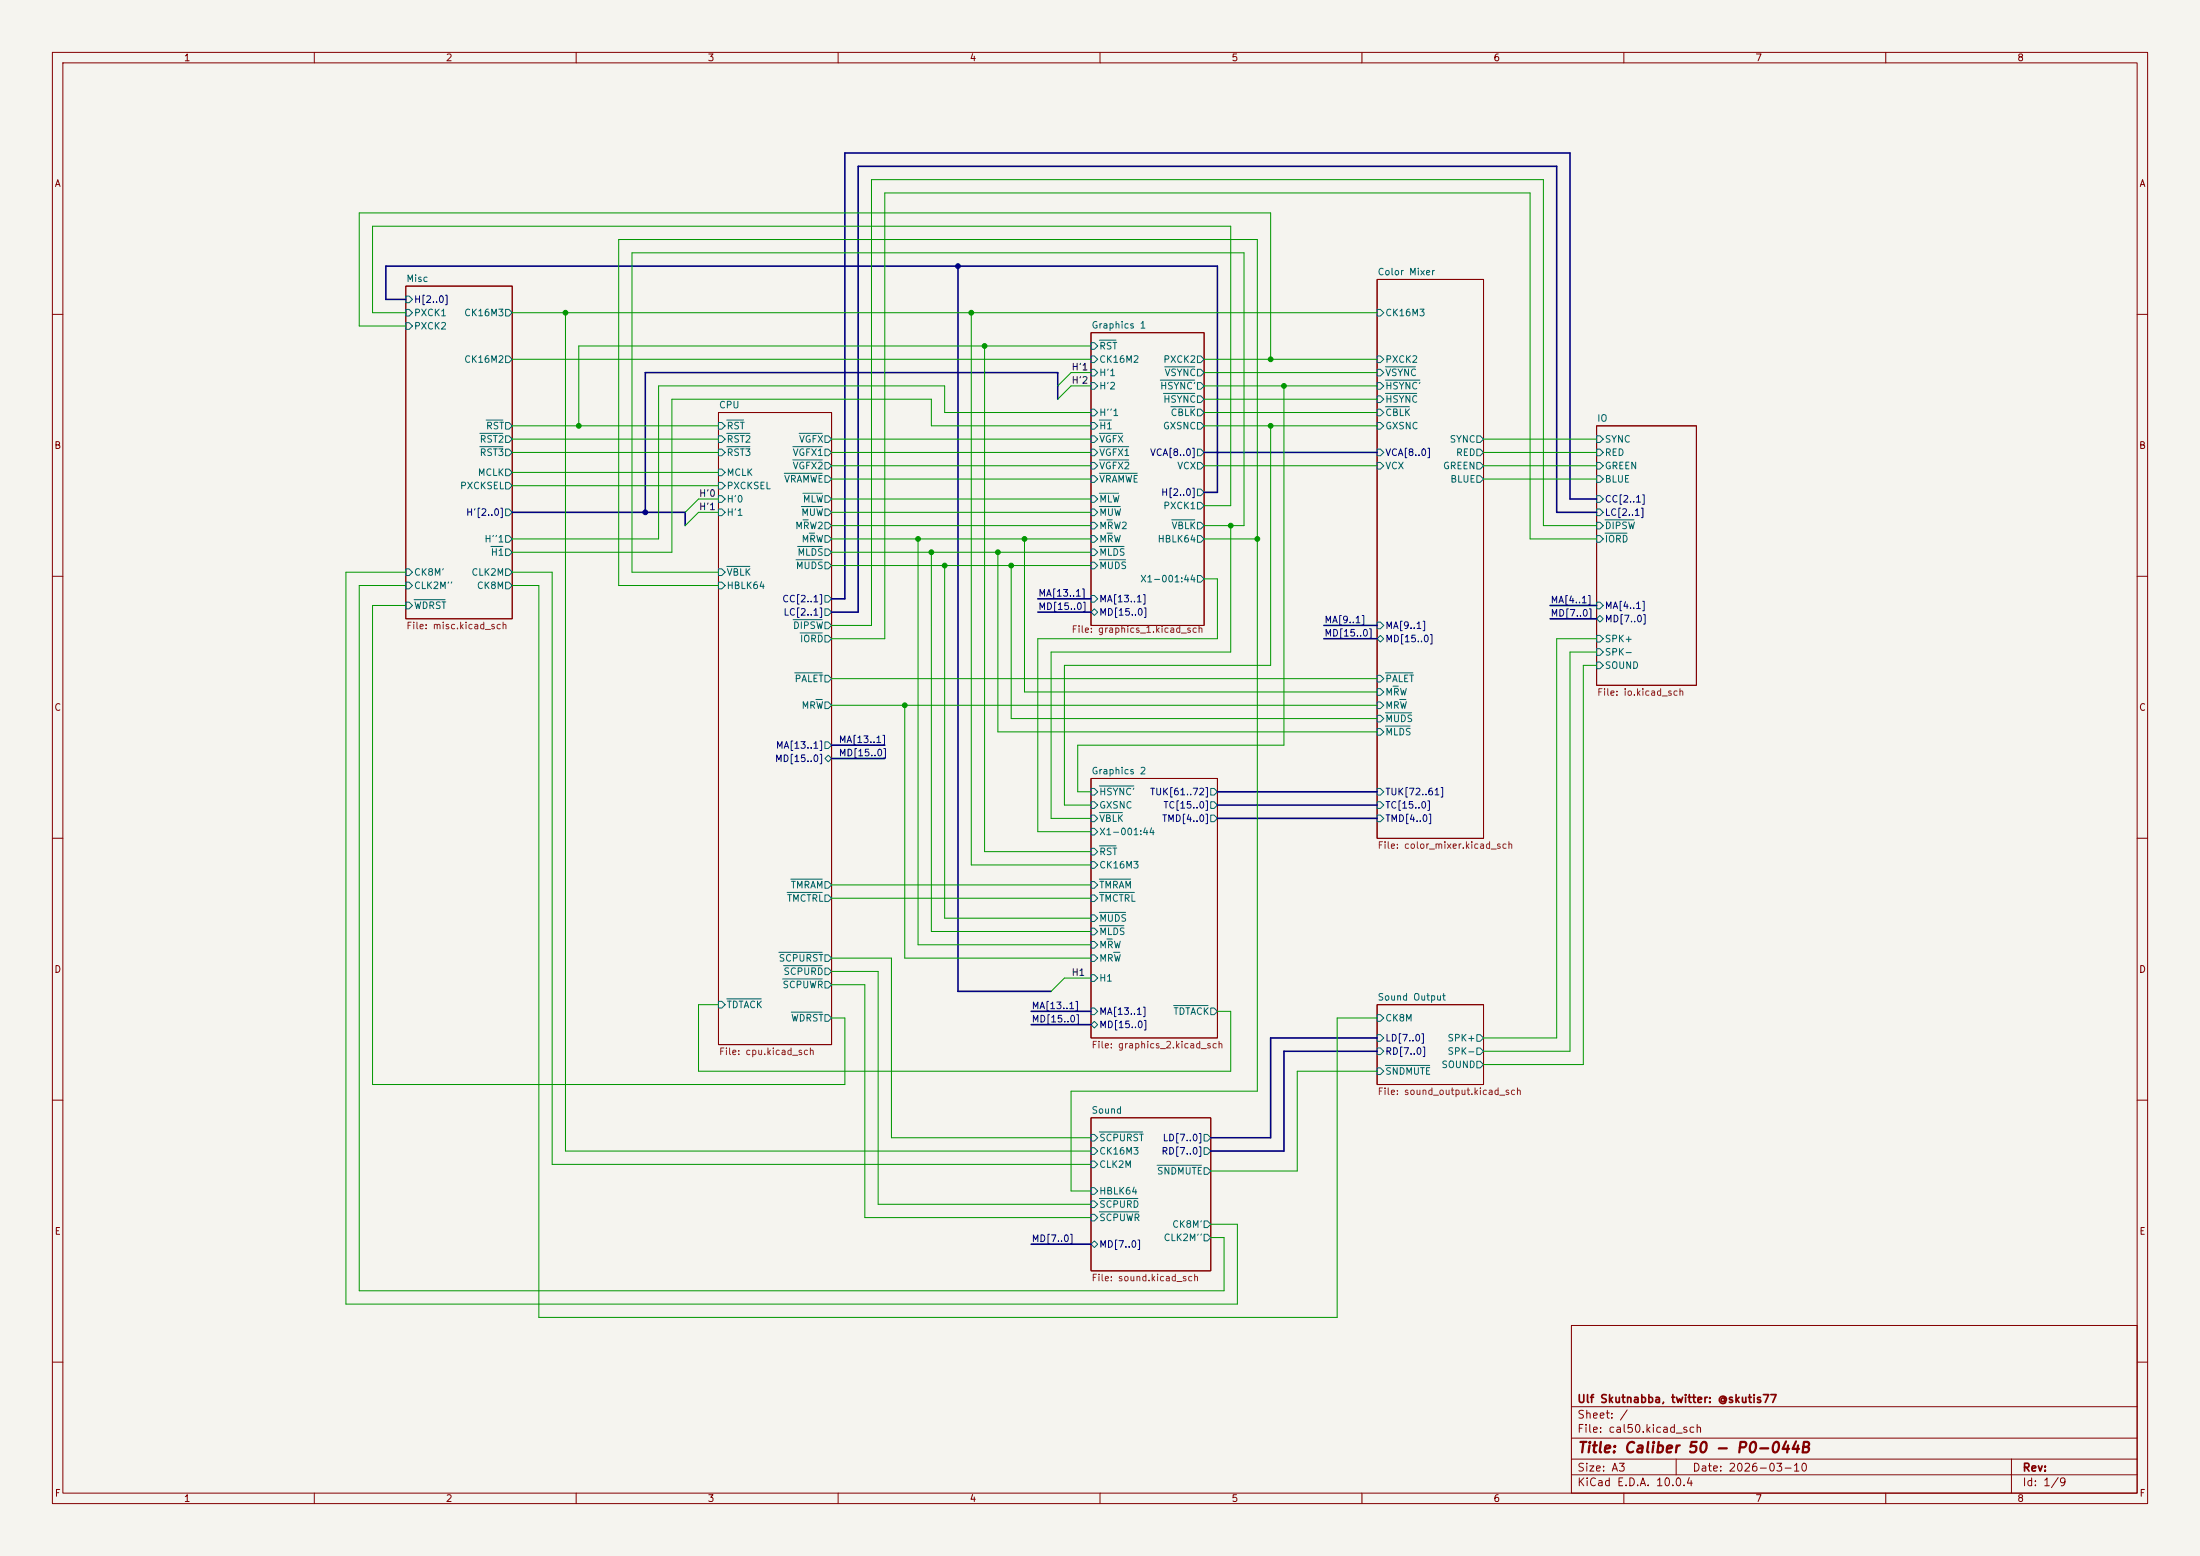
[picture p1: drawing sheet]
<svg xmlns="http://www.w3.org/2000/svg" width="420mm" height="297mm" viewBox="0 0 420 297" stroke-linecap="round" stroke-linejoin="round" font-family="sans-serif">
<path d="M0 0h420v297h-420z" fill="#f5f4ef" stroke="#f5f4ef" stroke-width=".19"/>
<g fill="none" stroke="#840000" stroke-width=".19">
<path d="M10 10h400v277h-400zM12 12h396v273h-396zM60 10v2M110 10v2M160 10v2M210 10v2M260 10v2M310 10v2M360 10v2M77.5 54.6h20.3v63.5h-20.3zM262.9 53.3h20.3v106.7h-20.3zM10 60h2"/>
<path d="M137.2 78.7h21.5v120.7h-21.5zM208.3 63.5h21.6v55.9h-21.6zM408 60h2M304.8 81.3h19v49.5h-19zM10 110h2M408 110h2M10 160h2M208.3 148.6h24.1v49.5h-24.1zM408 160h2M262.9 191.8h20.3v15.2h-20.3zM10 210h2M208.3 213.4h22.8v29.2h-22.8z"/>
<path d="M408 210h2M300 253h108v32h-108zM10 260h2M300 278.5h108M300 274.5h108M300 268.5h108M320 278.5v3M384 278.5v6.5M408 260h2M60 285v2M110 285v2M160 285v2"/>
<path d="M210 285v2M260 285v2M300 281.5h108M310 285v2M360 285v2"/>
</g>
<g fill="none" stroke="#006464" stroke-width=".19">
<path d="M77.5 59.1h.6l.6 .6-.6 .6h-.6zM77.5 56.5h.6l.6 .7-.6 .6h-.6zM96.5 59.1h.7l.6 .6-.6 .6h-.7zM262.9 59.1h.6l.7 .6-.7 .6h-.6zM77.5 61.6h.6l.6 .6-.6 .7h-.6zM96.5 67.9h.7l.6 .7-.6 .6h-.7zM208.3 65.4h.6l.6 .6-.6 .7h-.6zM208.3 67.9h.6l.6 .7-.6 .6h-.6zM208.3 70.5h.6l.6 .6-.6 .7h-.6zM208.3 73h.6l.6 .7-.6 .6h-.6zM208.3 78.1h.6l.6 .6-.6 .7h-.6zM209.9 64.9h3.2"/>
<path d="M221.5 72.6h6.6M222.1 75.1h6M222.3 70h5.8M223.5 77.6h4.6M228.6 70.5h.6l.7 .6-.7 .7h-.6zM228.6 73h.6l.7 .7-.7 .6h-.6zM228.6 67.9h.6l.7 .7-.7 .6h-.6zM228.6 78.1h.6l.7 .6-.7 .7h-.6zM228.6 75.6h.6l.7 .6-.7 .6h-.6zM262.9 70.5h.6l.7 .6-.7 .7h-.6zM262.9 67.9h.6l.7 .7-.7 .6h-.6zM262.9 78.1h.6l.7 .6-.7 .7h-.6z"/>
<path d="M262.9 73h.6l.7 .7-.7 .6h-.6zM262.9 75.6h.6l.7 .6-.7 .6h-.6zM264.5 70h5.7M264.5 77.6h4.6M264.5 72.6h6.6M264.5 75.1h6M91.6 82.7h4.4M91.6 85.3h4.4M92.8 80.2h3.2M96.5 92.1h.7l.6 .6-.6 .6h-.7zM96.5 89.5h.7l.6 .7-.6 .6h-.7zM96.5 97.2h.7l.6 .6-.6 .6h-.7z"/>
<path d="M96.5 85.7h.7l.6 .7-.6 .6h-.7zM96.5 80.6h.7l.6 .7-.6 .6h-.7zM96.5 83.2h.7l.6 .6-.6 .7h-.7zM137.2 83.2h.6l.6 .6-.6 .7h-.6zM137.2 80.6h.6l.6 .7-.6 .6h-.6zM137.2 92.1h.6l.6 .6-.6 .6h-.6zM137.2 94.6h.6l.6 .7-.6 .6h-.6zM137.2 97.2h.6l.6 .6-.6 .6h-.6zM137.2 89.5h.6l.6 .7-.6 .6h-.6zM137.2 85.7h.6l.6 .7-.6 .6h-.6zM138.7 82.7h4.5M138.7 80.2h3.2"/>
<path d="M138.7 85.3h4.5M149.7 90.3h7.3M151.3 87.8h5.7M151.3 85.3h5.7M152.6 82.7h4.4M153 96.7h4M153.3 94.1h3.7M153.3 99.2h1M157.5 88.3h.6l.6 .6-.6 .6h-.6zM157.5 94.6h.6l.6 .7-.6 .6h-.6zM157.5 97.2h.6l.6 .6-.6 .6h-.6zM157.5 99.7h.6l.6 .6-.6 .7h-.6z"/>
<path d="M157.5 83.2h.6l.6 .6-.6 .7h-.6zM157.5 90.8h.6l.6 .6-.6 .7h-.6zM157.5 85.7h.6l.6 .7-.6 .6h-.6zM208.3 85.7h.6l.6 .7-.6 .6h-.6zM208.3 99.7h.6l.6 .6-.6 .7h-.6zM208.3 88.3h.6l.6 .6-.6 .6h-.6zM208.3 83.2h.6l.6 .6-.6 .7h-.6zM208.3 80.6h.6l.6 .7-.6 .6h-.6zM208.3 94.6h.6l.6 .7-.6 .6h-.6zM208.3 97.2h.6l.6 .6-.6 .6h-.6zM208.3 90.8h.6l.6 .6-.6 .7h-.6zM209.9 82.7h4.4"/>
<path d="M209.9 80.2h2.3M209.9 87.8h5.6M209.9 94.1h3.6M209.9 96.7h3.9M209.9 85.3h5.6M209.9 90.3h7.2M211.3 99.2h1M223.7 99.2h4.4M228.6 99.7h.6l.7 .6-.7 .7h-.6zM228.6 93.3h.6l.7 .7-.7 .6h-.6zM228.6 88.3h.6l.7 .6-.7 .6h-.6zM228.6 85.7h.6l.7 .7-.7 .6h-.6z"/>
<path d="M228.6 95.9h.6l.7 .6-.7 .7h-.6zM228.6 80.6h.6l.7 .7-.7 .6h-.6zM262.9 80.6h.6l.7 .7-.7 .6h-.6zM262.9 88.3h.6l.7 .6-.7 .6h-.6zM262.9 85.7h.6l.7 .7-.7 .6h-.6zM281.9 85.7h.7l.6 .7-.6 .6h-.7zM281.9 88.3h.7l.6 .6-.6 .6h-.7zM281.9 90.8h.7l.6 .6-.6 .7h-.7zM281.9 83.2h.7l.6 .6-.6 .7h-.7zM304.8 90.8h.6l.7 .6-.7 .7h-.6zM304.8 85.7h.6l.7 .7-.7 .6h-.6zM304.8 88.3h.6l.7 .6-.7 .6h-.6z"/>
<path d="M304.8 83.2h.6l.7 .6-.7 .7h-.6zM304.8 99.7h.6l.7 .6-.7 .7h-.6zM304.8 97.2h.6l.7 .6-.7 .6h-.6zM304.8 94.6h.6l.7 .7-.7 .6h-.6zM306.4 99.2h5.5M77.5 108.6h.6l.6 .6-.6 .7h-.6zM77.5 111.1h.6l.6 .7-.6 .6h-.6zM77.5 114.9h.6l.6 .7-.6 .6h-.6zM79.1 114.5h5.9M93.7 104.3h2.3M96.5 104.8h.7l.6 .6-.6 .6h-.7zM96.5 102.2h.7l.6 .7-.6 .6h-.7z"/>
<path d="M96.5 108.6h.7l.6 .6-.6 .7h-.7zM96.5 111.1h.7l.6 .7-.6 .6h-.7zM137.2 111.1h.6l.6 .7-.6 .6h-.6zM137.2 108.6h.6l.6 .6-.6 .7h-.6zM138.7 108.1h4.5M151.4 118.3h5.6M152 106.8h5M152.3 104.3h4.7M154.5 101.8h1M157.5 118.7h.6l.6 .7-.6 .6h-.6zM157.5 102.2h.6l.6 .7-.6 .6h-.6zM157.5 113.7h.6l.6 .6-.6 .6h-.6z"/>
<path d="M157.5 116.2h.6l.6 .6-.6 .7h-.6zM157.5 104.8h.6l.6 .6-.6 .6h-.6zM157.5 107.3h.6l.6 .7-.6 .6h-.6zM208.3 107.3h.6l.6 .7-.6 .6h-.6zM208.3 104.8h.6l.6 .6-.6 .6h-.6zM208.3 102.2h.6l.6 .7-.6 .6h-.6zM208.3 116.8l.6-.6 .6 .6-.6 .7zM208.3 113.7h.6l.6 .6-.6 .6h-.6zM209.9 104.3h4.7M209.9 106.8h5M211.3 101.8h1M228.6 109.9h.6l.7 .6-.7 .6h-.6z"/>
<path d="M228.6 102.2h.6l.7 .7-.7 .6h-.6zM262.9 118.7h.6l.7 .7-.7 .6h-.6zM304.8 118.1l.6-.6 .7 .6-.7 .6zM304.8 102.2h.6l.7 .7-.7 .6h-.6zM304.8 114.9h.6l.7 .7-.7 .6h-.6zM306.4 101.8h4.2M151.7 128.4h5.3M152.7 120.8h4.3M155.8 133.5h1.2M157.5 121.3h.6l.6 .6-.6 .7h-.6zM157.5 128.9h.6l.6 .6-.6 .7h-.6zM157.5 134h.6l.6 .6-.6 .7h-.6z"/>
<path d="M262.9 128.9h.6l.7 .6-.7 .7h-.6zM262.9 136.5h.6l.7 .7-.7 .6h-.6zM262.9 131.4h.6l.7 .7-.7 .6h-.6zM262.9 134h.6l.7 .6-.7 .7h-.6zM262.9 139.1h.6l.7 .6-.7 .6h-.6zM262.9 121.9l.6-.6 .7 .6-.7 .7zM264.5 128.4h5.2M264.5 136.1h5M264.5 138.6h4.7M265.9 131h1M267.2 133.5h1.2M304.8 121.3h.6l.7 .6-.7 .7h-.6z"/>
<path d="M304.8 123.8h.6l.7 .7-.7 .6h-.6zM304.8 126.4h.6l.7 .6-.7 .6h-.6zM157.5 141.6h.6l.6 .6-.6 .7h-.6zM157.5 144.8l.6-.7 .6 .7-.6 .6zM208.3 153h.6l.6 .7-.6 .6h-.6zM208.3 155.6h.6l.6 .6-.6 .6h-.6zM208.3 158.1h.6l.6 .7-.6 .6h-.6zM208.3 150.5h.6l.6 .6-.6 .7h-.6zM209.9 155.1h4.4M209.9 150h6.5M231.1 153h.7l.6 .7-.6 .6h-.7zM231.1 150.5h.7l.6 .6-.6 .7h-.7z"/>
<path d="M231.1 155.6h.7l.6 .6-.6 .6h-.7zM262.9 150.5h.6l.7 .6-.7 .7h-.6zM262.9 153h.6l.7 .7-.7 .6h-.6zM262.9 155.6h.6l.7 .6-.7 .6h-.6zM150.3 170.3h6.7M151 167.8h6M157.5 168.3h.6l.6 .6-.6 .6h-.6zM157.5 170.8h.6l.6 .7-.6 .6h-.6zM208.3 179.7h.6l.6 .6-.6 .7h-.6zM208.3 161.9h.6l.6 .7-.6 .6h-.6zM208.3 164.5h.6l.6 .6-.6 .6h-.6zM208.3 168.3h.6l.6 .6-.6 .6h-.6z"/>
<path d="M208.3 177.2h.6l.6 .6-.6 .6h-.6zM208.3 170.8h.6l.6 .7-.6 .6h-.6zM208.3 174.6h.6l.6 .7-.6 .6h-.6zM209.9 161.5h3.2M209.9 167.8h5.9M209.9 176.7h4.7M209.9 170.3h6.7M209.9 174.2h5M211.3 179.2h1M137.2 191.1h.6l.6 .7-.6 .6h-.6zM138.7 190.7h6.6M148.7 181.8h8.3"/>
<path d="M149.4 186.9h7.6M149.6 184.3h7.4M151 193.2h6M157.5 193.7h.6l.6 .6-.6 .6h-.6zM157.5 187.3h.6l.6 .7-.6 .6h-.6zM157.5 184.8h.6l.6 .6-.6 .7h-.6zM157.5 182.2h.6l.6 .7-.6 .6h-.6zM208.3 182.2h.6l.6 .7-.6 .6h-.6zM208.3 186.1h.6l.6 .6-.6 .6h-.6zM208.3 192.4h.6l.6 .6-.6 .7h-.6zM208.3 195.6l.6-.7 .6 .7-.6 .6zM212.6 181.8h1.2"/>
<path d="M224 191.9h6.6M231.1 192.4h.7l.6 .6-.6 .7h-.7zM262.9 197.5h.6l.7 .6-.7 .7h-.6zM262.9 193.7h.6l.7 .6-.7 .6h-.6zM281.9 197.5h.7l.6 .6-.6 .7h-.7zM208.3 216.5h.6l.6 .7-.6 .6h-.6zM208.3 219.1h.6l.6 .6-.6 .6h-.6zM209.9 216.1h8.2M229.9 219.1h.6l.6 .6-.6 .6h-.6zM229.9 216.5h.6l.6 .7-.6 .6h-.6zM262.9 203.8h.6l.7 .7-.7 .6h-.6zM262.9 200h.6l.7 .7-.7 .6h-.6z"/>
<path d="M264.5 203.4h8.4M281.9 200h.7l.6 .7-.6 .6h-.7zM281.9 202.6h.7l.6 .6-.6 .6h-.7zM208.3 237.5l.6-.6 .6 .6-.6 .6zM208.3 226.7h.6l.6 .6-.6 .7h-.6zM208.3 231.8h.6l.6 .6-.6 .6h-.6zM208.3 229.2h.6l.6 .7-.6 .6h-.6zM208.3 221.6h.6l.6 .6-.6 .7h-.6zM209.9 231.3h7.5M209.9 228.8h7.3M220.9 222.4h8.4M229.9 222.9h.6l.6 .6-.6 .7h-.6z"/>
<path d="M229.9 235.6h.6l.6 .6-.6 .7h-.6zM229.9 233h.6l.6 .7-.6 .6h-.6z"/>
</g>
<g fill="none" stroke="#000084" stroke-width=".3">
<path d="M77.5 57.2h-3.8v-6.4h158.7v43.2h-2.5M182.9 50.8v138.4h17.8M201.9 76.2v-5.1h-78.7v26.7M97.8 97.8h33v2.5M229.9 86.4h33M304.8 97.8h-7.6v-66h-133.4v85h-5.1M304.8 95.3h-5.1v-66.1h-138.4v85.1h-2.6M198.1 114.3h10.2M198.1 116.8h10.2M252.7 119.4h10.2M295.9 118.1h8.9M295.9 115.6h8.9"/>
<path d="M252.7 121.9h10.2M158.7 144.8h10.2M158.7 142.2h10.2M232.4 151.1h30.5M232.4 153.7h30.5M232.4 156.2h30.5M196.8 195.6h11.5M196.8 193h11.5M262.9 198.1h-20.3v19.1h-11.5M262.9 200.7h-17.8v19h-14M196.8 237.5h11.5"/>
</g>
<g fill="none" stroke="#009600" stroke-width=".19">
<path d="M77.5 59.7h-6.4v-16.5h163.8v53.3h-5M97.8 59.7h165.1M107.9 59.7v160h100.4M185.4 59.7v105.4h22.9M77.5 62.2h-8.9v-21.6h174v28M97.8 68.6h110.5M188 66v96.6h20.3M208.3 78.7h-28v-5h-54.6v29.2h-27.9M208.3 73.7h-3.8l-2.6 2.5M208.3 66h-97.8v15.3M208.3 71.1h-3.8l-2.6 2.6M229.9 73.7h33"/>
<path d="M229.9 76.2h33M229.9 78.7h33M229.9 71.1h33M229.9 68.6h33M245.1 73.7v68.5h-39.4v8.9h2.6M97.8 83.8h39.4M97.8 81.3h39.4M97.8 86.4h39.4M97.8 90.2h39.4M97.8 92.7h39.4M137.2 95.3h-3.9l-2.5 2.5M137.2 97.8h-3.9l-2.5 2.5"/>
<path d="M158.7 83.8h49.6M158.7 86.4h49.6M158.7 88.9h49.6M158.7 91.4h49.6M158.7 95.3h49.6M158.7 97.8h49.6M208.3 81.3h-30.5v-5.1h-49.5v29.2h-30.5M229.9 81.3h33M229.9 88.9h33M242.6 81.3v45.7h-39.4v26.7h5.1M283.2 83.8h21.6M283.2 86.4h21.6"/>
<path d="M283.2 88.9h21.6M283.2 91.4h21.6M77.5 115.6h-6.4v91.4h90.2v-12.7h-2.6M77.5 111.8h-8.9v134.6h165.1v-10.2h-2.6M77.5 109.2h-11.5v139.7h170.2v-15.2h-5.1M97.8 111.8h5.1v139.7h152.4v-57.2h7.6M97.8 109.2h7.6v113h102.9M137.2 111.8h-19.1v-66.1h121.9v162.6h-35.5v19h3.8M158.7 100.3h49.6M158.7 108h49.6M158.7 105.4h49.6M158.7 102.9h49.6"/>
<path d="M175.3 102.9v77.4h33M177.8 105.4v72.4h30.5M180.3 108v67.3h28M190.5 105.4v34.3h72.4M193 108v29.2h69.9M195.6 102.9v29.2h67.3M229.9 100.3h7.6v-52h-116.9v60.9h16.6M229.9 102.9h10.1M229.9 110.5h2.5v11.4h-34.3v36.9h10.2M234.9 100.3v24.2h-34.2v31.7h7.6M304.8 100.3h-10.2v-66h-128.2v85.1h-7.7M304.8 102.9h-12.7v-66.1h-123.2v85.1h-10.2"/>
<path d="M158.7 129.5h104.2M158.7 134.6h104.2M172.7 134.6v48.3h35.6M304.8 121.9h-7.6v76.2h-14M304.8 124.5h-5.1v76.2h-16.5M304.8 127h-2.5v76.2h-19.1M158.7 171.5h49.6M158.7 168.9h49.6M137.2 191.8h-3.9v12.7h101.6v-11.5h-2.5M158.7 185.4h8.9v44.5h40.7M158.7 188h6.4v44.4h43.2M158.7 182.9h11.5v34.3h38.1"/>
<path d="M208.3 186.7h-5.1l-2.5 2.5M262.9 204.5h-15.3v19h-16.5"/>
</g>
<g fill="#009600" stroke="#009600" stroke-width=".19">
<circle cx="172.7" cy="134.6" r=".46"/>
<circle cx="175.3" cy="102.9" r=".46"/>
<circle cx="177.8" cy="105.4" r=".46"/>
<circle cx="193" cy="108" r=".46"/>
<circle cx="188" cy="66" r=".46"/>
<circle cx="185.4" cy="59.7" r=".46"/>
<circle cx="195.6" cy="102.9" r=".46"/>
<circle cx="190.5" cy="105.4" r=".46"/>
<circle cx="180.3" cy="108" r=".46"/>
<circle cx="110.5" cy="81.3" r=".46"/>
<circle cx="107.9" cy="59.7" r=".46"/>
<circle cx="234.9" cy="100.3" r=".46"/>
<circle cx="242.6" cy="68.6" r=".46"/>
<circle cx="245.1" cy="73.7" r=".46"/>
<circle cx="240" cy="102.9" r=".46"/>
<circle cx="242.6" cy="81.3" r=".46"/>
</g>
<g fill="#000084" stroke="#000084" stroke-width=".19">
<circle cx="182.9" cy="50.8" r=".46"/>
<circle cx="123.2" cy="97.8" r=".46"/>
</g>
<text font-size="2" fill="#840000" x="301" y="277.8">Title: Caliber 50 - P0-044B</text>
<g font-size="1.5" fill="#840000">
<text x="301" y="268.1">Ulf Skutnabba, twitter: @skutis77</text>
<text x="301" y="273.8">File: cal50.kicad_sch</text>
<text x="301" y="271.1">Sheet: /</text>
<text x="301" y="281.2">Size: A3</text>
<text x="323" y="281.2">Date: 2026-03-10</text>
<text x="386" y="281.2">Rev:</text>
<text x="301" y="284">KiCad E.D.A. 10.0.4</text>
<text x="386" y="284">Id: 1/9</text>
</g>
<g font-size="1.3" fill="#840000">
<text x="35" y="12">1</text>
<text x="85" y="12">2</text>
<text x="135" y="12">3</text>
<text x="185" y="12">4</text>
<text x="235" y="12">5</text>
<text x="285" y="12">6</text>
<text x="335" y="12">7</text>
<text x="385" y="12">8</text>
<text x="10.3" y="36">A</text>
<text x="408.3" y="36">A</text>
<text x="10.3" y="86">B</text>
<text x="408.2" y="86">B</text>
<text x="10.3" y="136">C</text>
<text x="408.2" y="136">C</text>
<text x="10.3" y="186">D</text>
<text x="408.2" y="186">D</text>
<text x="10.3" y="236">E</text>
<text x="408.3" y="236">E</text>
<text x="10.3" y="286">F</text>
<text x="35" y="287">1</text>
<text x="85" y="287">2</text>
<text x="135" y="287">3</text>
<text x="185" y="287">4</text>
<text x="235" y="287">5</text>
<text x="285" y="287">6</text>
<text x="335" y="287">7</text>
<text x="385" y="287">8</text>
<text x="408.3" y="286">F</text>
</g>
<g font-size="1.3" fill="#006464">
<text x="262.9" y="52.9">Color Mixer</text>
<text x="77.5" y="54.1">Misc</text>
<text x="78.9" y="63.2">PXCK2</text>
<text x="78.9" y="60.7">PXCK1</text>
<text x="88.5" y="60.7">CK16M3</text>
<text x="208.3" y="63">Graphics 1</text>
<text x="264.4" y="60.7">CK16M3</text>
<text x="88.5" y="69.6">CK16M2</text>
<text x="209.7" y="67">RST</text>
<text x="209.7" y="69.6">CK16M2</text>
<text x="222" y="69.6">PXCK2</text>
<text x="264.4" y="69.6">PXCK2</text>
<text x="209.7" y="72.1">H'1</text>
<text x="209.7" y="74.6">H'2</text>
<text x="221.4" y="74.6">HSYNC'</text>
<text x="222" y="77.2">HSYNC</text>
<text x="222.2" y="72.1">VSYNC</text>
<text x="264.4" y="72.1">VSYNC</text>
<text x="264.4" y="74.6">HSYNC'</text>
<text x="264.4" y="77.2">HSYNC</text>
<text x="92.7" y="82.3">RST</text>
<text x="137.2" y="78.3">CPU</text>
<text x="138.6" y="82.3">RST</text>
<text x="209.7" y="82.3">H1</text>
<text x="209.7" y="79.7">H''1</text>
<text x="221.9" y="82.3">GXSNC</text>
<text x="223.4" y="79.7">CBLK</text>
<text x="264.4" y="79.7">CBLK</text>
<text x="264.4" y="82.3">GXSNC</text>
<text x="304.8" y="80.8">IO</text>
<text x="91.5" y="87.3">RST3</text>
<text x="91.5" y="84.8">RST2</text>
<text x="138.6" y="84.8">RST2</text>
<text x="138.6" y="87.3">RST3</text>
<text x="151.2" y="89.9">VGFX2</text>
<text x="151.2" y="87.3">VGFX1</text>
<text x="152.4" y="84.8">VGFX</text>
<text x="209.7" y="87.3">VGFX1</text>
<text x="209.7" y="89.9">VGFX2</text>
<text x="209.7" y="84.8">VGFX</text>
<text x="224.6" y="89.9">VCX</text>
<text x="264.4" y="89.9">VCX</text>
<text x="275.4" y="89.9">GREEN</text>
<text x="276.6" y="84.8">SYNC</text>
<text x="277.9" y="87.3">RED</text>
<text x="306.3" y="87.3">RED</text>
<text x="306.3" y="89.9">GREEN</text>
<text x="306.3" y="84.8">SYNC</text>
<text x="87.7" y="93.7">PXCKSEL</text>
<text x="91.1" y="91.1">MCLK</text>
<text x="138.6" y="93.7">PXCKSEL</text>
<text x="138.6" y="91.1">MCLK</text>
<text x="149.6" y="92.4">VRAMWE</text>
<text x="209.7" y="92.4">VRAMWE</text>
<text x="276.8" y="92.4">BLUE</text>
<text x="306.3" y="92.4">BLUE</text>
<text x="138.6" y="96.2">H'0</text>
<text x="138.6" y="98.8">H'1</text>
<text x="151.7" y="101.3">MRW2</text>
<text x="152.9" y="98.8">MUW</text>
<text x="153.2" y="96.2">MLW</text>
<text x="209.7" y="101.3">MRW2</text>
<text x="209.7" y="96.2">MLW</text>
<text x="209.7" y="98.8">MUW</text>
<text x="222" y="97.5">PXCK1</text>
<text x="223.5" y="101.3">VBLK</text>
<text x="306.3" y="101.3">DIPSW</text>
<text x="92.4" y="103.8">H''1</text>
<text x="93.6" y="106.4">H1</text>
<text x="152.1" y="106.4">MLDS</text>
<text x="152.9" y="103.8">MRW</text>
<text x="209.7" y="106.4">MLDS</text>
<text x="209.7" y="103.8">MRW</text>
<text x="220.9" y="103.8">HBLK64</text>
<text x="306.3" y="103.8">IORD</text>
<text x="78.9" y="110.2">CK8M'</text>
<text x="78.9" y="112.7">CLK2M''</text>
<text x="89.9" y="110.2">CLK2M</text>
<text x="90.9" y="112.7">CK8M</text>
<text x="138.6" y="112.7">HBLK64</text>
<text x="138.6" y="110.2">VBLK</text>
<text x="151.8" y="108.9">MUDS</text>
<text x="209.7" y="108.9">MUDS</text>
<text x="217.6" y="111.5">X1-001:44</text>
<text x="78.9" y="116.5">WDRST</text>
<text x="151.3" y="120.4">DIPSW</text>
<text x="152.6" y="122.9">IORD</text>
<text x="306.3" y="122.9">SPK+</text>
<text x="306.3" y="125.4">SPK-</text>
<text x="151.6" y="130.5">PALET</text>
<text x="264.4" y="130.5">PALET</text>
<text x="306.3" y="128">SOUND</text>
<text x="152.9" y="135.6">MRW</text>
<text x="264.4" y="133.1">MRW</text>
<text x="264.4" y="135.6">MRW</text>
<text x="264.4" y="138.1">MUDS</text>
<text x="264.4" y="140.7">MLDS</text>
<text x="208.3" y="148.1">Graphics 2</text>
<text x="209.7" y="154.6">GXSNC</text>
<text x="209.7" y="152.1">HSYNC'</text>
<text x="209.7" y="157.2">VBLK</text>
<text x="209.7" y="159.7">X1-001:44</text>
<text x="209.7" y="163.5">RST</text>
<text x="209.7" y="166.1">CK16M3</text>
<text x="150.1" y="172.4">TMCTRL</text>
<text x="150.9" y="169.9">TMRAM</text>
<text x="209.7" y="169.9">TMRAM</text>
<text x="209.7" y="172.4">TMCTRL</text>
<text x="209.7" y="178.8">MLDS</text>
<text x="209.7" y="176.2">MUDS</text>
<text x="148.6" y="183.9">SCPURST</text>
<text x="209.7" y="181.3">MRW</text>
<text x="209.7" y="183.9">MRW</text>
<text x="149.3" y="188.9">SCPUWR</text>
<text x="149.5" y="186.4">SCPURD</text>
<text x="209.7" y="187.7">H1</text>
<text x="262.9" y="191.3">Sound Output</text>
<text x="138.6" y="192.7">TDTACK</text>
<text x="150.9" y="195.3">WDRST</text>
<text x="223.9" y="194">TDTACK</text>
<text x="264.4" y="195.3">CK8M</text>
<text x="276.2" y="201.6">SPK-</text>
<text x="276.2" y="199.1">SPK+</text>
<text x="264.4" y="205.4">SNDMUTE</text>
<text x="275.1" y="204.2">SOUND</text>
<text x="208.3" y="212.9">Sound</text>
<text x="209.7" y="218.1">SCPURST</text>
<text x="209.7" y="220.7">CK16M3</text>
<text x="209.7" y="223.2">CLK2M</text>
<text x="220.8" y="224.5">SNDMUTE</text>
<text x="209.7" y="228.3">HBLK64</text>
<text x="209.7" y="233.4">SCPUWR</text>
<text x="209.7" y="230.8">SCPURD</text>
<text x="222" y="237.2">CLK2M''</text>
<text x="223.7" y="234.7">CK8M'</text>
</g>
<g font-size="1.3" fill="#000084">
<text x="78.9" y="58.1">H[2..0]</text>
<text x="219.4" y="87.3">VCA[8..0]</text>
<text x="264.4" y="87.3">VCA[8..0]</text>
<text x="221.6" y="95">H[2..0]</text>
<text x="88.9" y="98.8">H'[2..0]</text>
<text x="306.3" y="98.8">LC[2..1]</text>
<text x="306.3" y="96.2">CC[2..1]</text>
<text x="149.2" y="115.3">CC[2..1]</text>
<text x="149.5" y="117.8">LC[2..1]</text>
<text x="198.1" y="116.7">MD[15..0]</text>
<text x="198.1" y="114.2">MA[13..1]</text>
<text x="209.7" y="117.8">MD[15..0]</text>
<text x="209.7" y="115.3">MA[13..1]</text>
<text x="252.7" y="119.3">MA[9..1]</text>
<text x="295.9" y="115.4">MA[4..1]</text>
<text x="295.9" y="118">MD[7..0]</text>
<text x="306.3" y="119.1">MD[7..0]</text>
<text x="306.3" y="116.5">MA[4..1]</text>
<text x="252.7" y="121.8">MD[15..0]</text>
<text x="264.4" y="120.4">MA[9..1]</text>
<text x="264.4" y="122.9">MD[15..0]</text>
<text x="148" y="143.2">MA[13..1]</text>
<text x="160" y="142.1">MA[13..1]</text>
<text x="147.8" y="145.8">MD[15..0]</text>
<text x="160" y="144.7">MD[15..0]</text>
<text x="219.4" y="152.1">TUK[61..72]</text>
<text x="222" y="154.6">TC[15..0]</text>
<text x="264.4" y="152.1">TUK[72..61]</text>
<text x="264.4" y="154.6">TC[15..0]</text>
<text x="221.7" y="157.2">TMD[4..0]</text>
<text x="264.4" y="157.2">TMD[4..0]</text>
<text x="196.8" y="192.9">MA[13..1]</text>
<text x="196.8" y="195.5">MD[15..0]</text>
<text x="209.7" y="194">MA[13..1]</text>
<text x="209.7" y="196.6">MD[15..0]</text>
<text x="264.4" y="199.1">LD[7..0]</text>
<text x="264.4" y="201.6">RD[7..0]</text>
<text x="221.6" y="220.7">RD[7..0]</text>
<text x="221.9" y="218.1">LD[7..0]</text>
<text x="196.8" y="237.4">MD[7..0]</text>
<text x="209.7" y="238.5">MD[7..0]</text>
</g>
<g font-size="1.3" fill="#0f0f0f">
<text x="204.5" y="71">H'1</text>
<text x="204.5" y="73.5">H'2</text>
<text x="133.3" y="95.1">H'0</text>
<text x="133.3" y="97.7">H'1</text>
<text x="204.5" y="186.6">H1</text>
</g>
<g font-size="1.3" fill="#725600">
<text x="77.5" y="120.4">File: misc.kicad_sch</text>
<text x="204.5" y="121.1">File: graphics_1.kicad_sch</text>
<text x="304.8" y="133.1">File: io.kicad_sch</text>
<text x="262.9" y="162.3">File: color_mixer.kicad_sch</text>
<text x="137.2" y="201.7">File: cpu.kicad_sch</text>
<text x="208.3" y="200.4">File: graphics_2.kicad_sch</text>
<text x="262.9" y="209.3">File: sound_output.kicad_sch</text>
<text x="208.3" y="244.9">File: sound.kicad_sch</text>
</g>
</svg>
